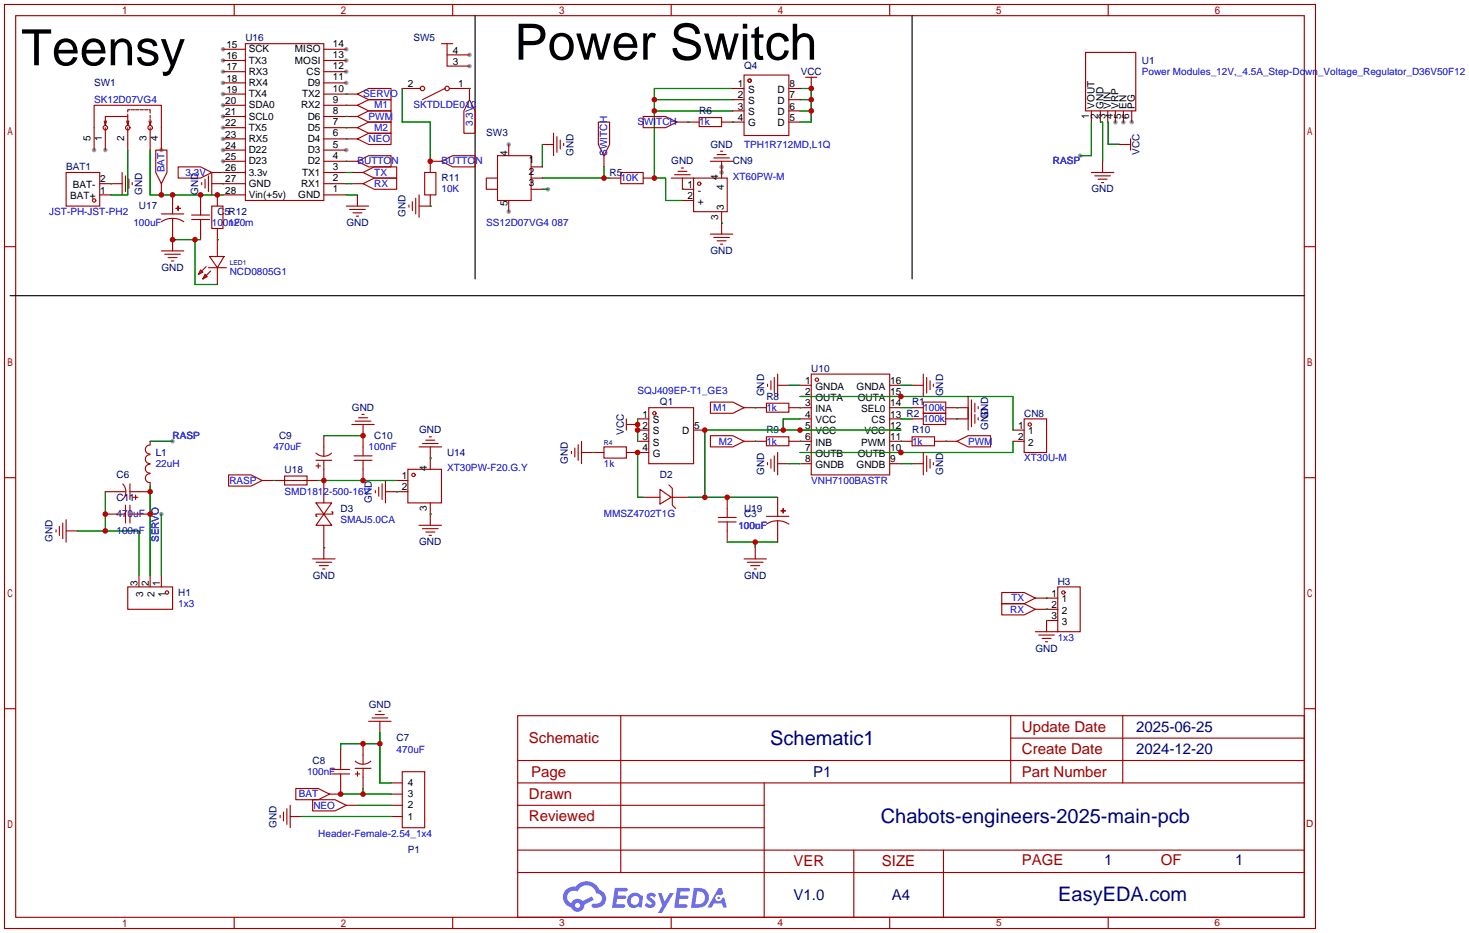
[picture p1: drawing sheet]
<svg xmlns="http://www.w3.org/2000/svg" width="333mm" height="212mm" viewBox="0 0 333 212" stroke-linecap="round" stroke-linejoin="round" font-family="sans-serif">
<g fill="#999">
<circle cx="252.8" cy="27.7" r=".51"/>
<circle cx="254.7" cy="27.7" r=".51"/>
<circle cx="256.5" cy="27.7" r=".51"/>
<circle cx="163.6" cy="39.1" r=".51"/>
<circle cx="23.9" cy="34" r=".51"/>
<circle cx="36.6" cy="34" r=".51"/>
<circle cx="21.3" cy="34" r=".51"/>
<circle cx="78.5" cy="34" r=".51"/>
<circle cx="78.5" cy="18.8" r=".51"/>
<circle cx="78.5" cy="16.3" r=".51"/>
<circle cx="78.5" cy="13.7" r=".51"/>
<circle cx="78.5" cy="11.2" r=".51"/>
<circle cx="50.5" cy="11.2" r=".51"/>
<circle cx="50.5" cy="13.7" r=".51"/>
<circle cx="50.5" cy="16.3" r=".51"/>
<circle cx="50.5" cy="18.8" r=".51"/>
<circle cx="50.5" cy="21.3" r=".51"/>
<circle cx="50.5" cy="23.9" r=".51"/>
<circle cx="50.5" cy="26.4" r=".51"/>
<circle cx="50.5" cy="29" r=".51"/>
<circle cx="50.5" cy="31.5" r=".51"/>
<circle cx="50.5" cy="34" r=".51"/>
<circle cx="50.5" cy="36.6" r=".51"/>
<circle cx="115.3" cy="32.8" r=".51"/>
<circle cx="115.3" cy="48" r=".51"/>
<circle cx="163.6" cy="37.8" r=".51"/>
<circle cx="106.4" cy="15" r=".51"/>
<circle cx="106.4" cy="12.4" r=".51"/>
<circle cx="244.9" cy="35.3" r=".51"/>
<circle cx="36.6" cy="116.6" r=".51"/>
<circle cx="39.1" cy="100.1" r=".51"/>
<circle cx="124.2" cy="42.9" r=".51"/>
</g>
<g fill="none" stroke="#a10000" stroke-width=".25">
<path d="M1 1h297.2v209.6h-297.2zM3.6 3.6h292.1v204.4h-292.1zM53.1 1v2.6M102.6 1v2.6M152.1 1v2.6M201.7 1v2.6M251.2 1v2.6M1 55.9h2.6M295.7 55.9h2.5M1 108.3h2.6M295.7 108.3h2.5M1 160.7h2.6"/>
<path d="M117.3 162.3h178.4v45.7h-178.4zM117.3 177.5h178.4M117.3 172.5h178.4M140.7 162.3v35.6M173.2 177.5v30.5M229.1 162.3v15.2M229.1 167.4h66.6M254.5 162.3v15.2M295.7 160.7h2.5M117.3 182.6h55.9M117.3 197.9h178.4M117.3 192.8h178.4"/>
<path d="M117.3 187.7h55.9M193.5 192.8v15.2M213.9 192.8v15.2M53.1 208v2.6M102.6 208v2.6M152.1 208v2.6M201.7 208v2.6M251.2 208v2.6"/>
</g>
<g fill="#5487ff">
<path d="M146.9 202.7a1.3 1.3 0 0 1 1.8 .3l-.4 .6a.54 .54 0 0 0-.9-.2l.1 .2a1.28 1.28 0 0 1 .8 2 1.53 1.53 0 0 1-2.2-.3l.5-.6 .8 .5a.31 .31 0 0 0 .4-.3 .31 .31 0 0 0-.3-.4 1.12 1.12 0 0 1-.6-1.8z"/>
<path d="M149.1 202.5h.9l.6 2 1.2-2h.9l-2.7 4.6h-.9l1-1.7z"/>
<path d="M139.4 201.4h2.2a.46 .46 0 0 1 .5 0 .46 .46 0 0 1 .1 .6l-.3 .1-1.8 .1-.1 .9h1.6a.4 .4 0 0 1 .4 .4 .4 .4 0 0 1-.4 .4h-1.7l-.2 1.2h1.4a.46 .46 0 0 1 .5 0 .46 .46 0 0 1 .1 .5l-.3 .2h-2.7z"/>
<path d="M153.5 201.4h2.2a.47 .47 0 0 1 .5 0 .47 .47 0 0 1 .2 .6l-.4 .1-1.8 .1-.1 .9h1.7a.4 .4 0 0 1 .3 .4 .4 .4 0 0 1-.4 .4h-1.7l-.2 1.2h1.4a.46 .46 0 0 1 .5 0 .46 .46 0 0 1 .1 .5l-.3 .2h-2.7z"/>
<path d="M162.9 201.4h.7l.4 1.3-.7 .4a.75 .75 0 0 0-1.1 .3 .75 .75 0 0 0 .5 1 .75 .75 0 0 0 .9-.7l.5-.2 .7 2.3h-.9l-.2-.9h-1.9l-.5 .9h-.9z"/>
<path d="M157.3 201.4l-.7 4.4h1.5a2.27 2.27 0 0 0 2.6-2.2 2.27 2.27 0 0 0-2.7-2.2zM158 202.1a1.5 1.5 0 0 1 1.8 1.6 1.5 1.5 0 0 1-1.9 1.4h-.3z"/>
<path d="M142.7 203a1.6 1.6 0 0 0-.3 2.3 1.6 1.6 0 0 0 2.3 .2l.8 .3 .3-2.4-.2-.3-.4-.1a1.58 1.58 0 0 0-2.5 0zM143.3 203.5a.98 .98 0 0 1 1.6 .4 .98 .98 0 0 1-1.1 1.3 .94 .94 0 0 1-.8-.7 .94 .94 0 0 1 .3-1z"/>
<path d="M128.3 201.8a2.37 2.37 0 0 0 1.2 4 1.54 1.54 0 0 0 1.7 1 1.54 1.54 0 0 0 1.3-1.6l2.1-1.1-.5-.8-2 1a1.57 1.57 0 0 0-2.6 .5 1.5 1.5 0 0 1-.8-2.1 1.5 1.5 0 0 1 2.2-.5 2.23 2.23 0 0 1 2.3-1.4 2.23 2.23 0 0 1 2 1.8 1.16 1.16 0 0 1 1.2 1.1 1.16 1.16 0 0 1-1.1 1.2h-.6a.47 .47 0 0 0-.6 .4 .47 .47 0 0 0 .4 .5 2.14 2.14 0 0 0 2.7-1.3 2.14 2.14 0 0 0-1.3-2.7 3.2 3.2 0 0 0-5.5-.7l-1.1 .1zM130.4 205.3a.58 .58 0 0 1 1.1 0 .58 .58 0 0 1-1.1 0z"/>
<circle cx="162.9" cy="203.6" r=".28"/>
</g>
<g fill="none" stroke="#a10000" stroke-width=".25">
<path d="M50.5 18.8h5.1M50.5 16.3h5.1M50.5 13.7h5.1M50.5 11.2h5.1M55.6 9.9h17.8v35.6h-17.8zM73.4 18.8h5.1M73.4 16.3h5.1M73.4 13.7h5.1M73.4 11.2h5.1M100.1 9.9h2.5M101.3 9.9v5.1h5.1M101.3 12.4h5.1"/>
<path d="M168.7 17h10.1v13.7h-10.1zM182.6 17.5h2.6M183.9 17.5v2.6M246.1 11.9h11.4v13.2h-11.4zM15 39.1h7.6v7.6h-7.6zM21.3 34v-10.1h15.3v10.1M23.6 27.4l.3 1M23.9 29v5M24.1 27.4l-.2 1M27.7 39.1v5.1M28.4 39.9v3.5M28.7 27.4l.3 1"/>
<path d="M29 25.9v.5M29 29v5M29.2 27.4l-.2 1v-2h-5.1v2M29.5 24.9h-.5v.5M29.7 24.9h.8M30.7 24.9h.8M31.7 24.9h.8M32.8 24.9h.7M33.8 24.9h.2v.8M33.8 27.4l.2 1M34 26.2v.5M34 26.9v.5"/>
<path d="M34 29v5M34.3 27.4l-.3 1v-.7M35.3 34h2.5v5.1l-1.2 2.6-1.3-2.6zM40.4 37.8h5.1l2.5 1.3-2.5 1.3h-5.1zM47.2 39.9v3.5M48 39.1h7.6M48 39.1v5.1M50.5 36.6h5.1M50.5 34h5.1M50.5 31.5h5.1M50.5 29h5.1M50.5 26.4h5.1"/>
<path d="M50.5 23.9h5.1M50.5 21.3h5.1M73.4 39.1h5.1M73.4 36.6h7.6M73.4 34h5.1M73.4 31.5h7.6M73.4 29h7.6M73.4 26.4h7.6M73.4 23.9h7.6M73.4 21.3h7.6M79.8 39.1h2.5M81 23.9l2.6-1.3h5v2.5h-5z"/>
<path d="M81 29l2.6-1.3h5v2.5h-5zM81 26.4l2.6-1.3h5v2.6h-5zM81 21.3l2.6-1.2h5v2.5h-5zM81 31.5l2.6-1.3h5v2.6h-5zM81 36.6l2.6-1.3h5v2.5h-5zM82.3 39.1l2.5-1.3h5.1v2.6h-5.1zM91.2 20.1h4M96.3 39.1h2.5v5.1h-2.5zM100.1 36.6l2.5-1.3h5.1v2.5h-5.1zM100.1 36.6h-2.6v2.5M100.8 20.1l-5 2.5M101.9 20.1h4.5v2.5"/>
<path d="M106.4 22.6l1.3 2.5v5.1h-2.5v-5.1zM112.8 35.3h7.6v10.2h-7.6zM115.3 32.8v2.5M120.4 37.8h2.5M122.9 32.8h2.6M125.5 30.2v5.1M126.2 31v3.5M127 31.8v2M127.8 32.5v.5M135.6 27.7h2.6v5.1l-1.3 2.5-1.3-2.5zM136.9 35.3v2.5M140.7 39.1h5.1v2.6h-5.1z"/>
<path d="M145.8 26.4h5.1l2.5 1.3-2.5 1.3h-5.1zM152.9 39.6h3.6M153.4 27.7h5.1M153.7 38.9h2M154.4 38.1h.5M158.5 26.7h5.1v2h-5.1zM161 36.6h5.1M161.8 35.8h3.6M162.6 35.1h2M163.3 34.3h.5M163.6 36.6v3.8M163.6 27.7h5.1"/>
<path d="M166.1 20.1h2.6M166.1 22.6h2.6M166.1 25.1h2.6M178.8 27.7h2.6M178.8 20.1h2.6M178.8 22.6h2.6M178.8 25.1h2.6M247.4 25.1v2.6M247.4 39.1h5.1M248.2 39.9h3.5M249.4 25.1v2.6M249.9 36.6v2.5"/>
<path d="M251.1 25.2v2.5M252.8 25.2v2.5M253.7 32.8h2.6M254.7 25.2v2.5M256.3 31.5v2.5M256.5 25.1v2.6M22.6 44.2h2.5M22.6 41.7h5.1M29.2 40.6v2.1M30 41.4v.5M36.6 41.7v2.5M36.6 48.5h5.1"/>
<path d="M36.6 56.9h5.1M37.3 57.7h3.6M38.1 58.4h2M38.9 59.2h.5M39.1 49.5l1.1 .1 1.5 .7M39.1 49.5l-1.6 .3-.9 .5M39.1 44.2v4.3M39.1 49.5v7.4M39.9 47.2l1 .1zM40.4 46.7v1.1zM43.4 49.8h4.1M43.4 48.8h4.1"/>
<path d="M45.5 44.2v4.6M45.5 49.8v4.6M45.7 41.4v.5M46.5 40.6v2.1M47.5 58.2h3.3l-1.5 2.5zM48 46.7h2.5v5.1h-2.5zM48 41.7h7.6M49.3 44.2v2.5M49.3 51.8v6.4M50.5 44.2h5.1M73.4 44.2h5.1M73.4 41.7h5.1"/>
<path d="M78.5 46.7h5.1M79.2 47.5h3.6M79.8 41.7h2.5M80 48.3h2M80.8 49h.5M81 44.2v2.5M82.3 41.7l2.5-1.3h5.1v2.5h-5.1zM92.7 46.5v.5M93.5 45.7v2.1M94.2 45v3.5M95 44.2v5.1M97.5 44.2v2.5h-2.5"/>
<path d="M112.8 40.4h-2.6v2.5h2.6M115.3 45.5v2.5M120.4 40.4h2.5M120.4 42.9h2.5M138.2 40.4h2.5M145.8 40.4h2.5M152.1 40.4h5.1M154.7 40.4v2.5h2.5M154.7 45.5h2.5M157.2 40.4h7.6v7.6h-7.6zM161 53.1h5.1M161.8 53.8h3.6"/>
<path d="M162.6 54.6h2M163.3 55.4h.5M163.6 48v5.1M248.9 40.6h2.1M249.7 41.4h.5M45.5 61.2l.5 .5-1 .5zM46.5 62.2l.5 .5-1 .5zM46.7 60.5l-1.7 1.7M47.2 60.7h4.1M47.8 61.5l-1.8 1.7M49.3 60.7v3.8M73.4 98.8v4.6"/>
<path d="M79.8 96.3h5M80.5 95.5h3.6M81.3 94.7h2M82 94h.5M82.3 96.3v7.1M96.5 99.8h2.1M97.3 99.1h.5M142 96.3h2.5M142 95v2.5M144.5 95h2.6M144.5 97.5h2.6M147.1 92.5h10.1v12.7h-10.1z"/>
<path d="M157.2 97.5h2.6M161 91.2h5.1l2.6 1.3-2.6 1.2h-5.1zM161 98.8h5.1l2.6 1.3-2.6 1.2h-5.1zM168.7 92.5h5M173.7 91.4h5.1v2.1h-5.1zM173.7 99.1h5.1v2h-5.1zM174 87.1v.5M174.8 86.4v2M175.5 85.6v3.6M176.3 87.4h2.5M176.3 84.8v5.1M178.8 92.5h5.1"/>
<path d="M181.4 87.4h2.5M181.4 89.9h2.5M181.4 95h2.5M181.4 97.5h2.5M183.9 84.8h17.8v22.9h-17.8zM201.7 87.4h2.5M201.7 89.9h2.5M201.7 92.5h2.5M201.7 95h2.5M201.7 97.5h2.5M206.8 99.1h5v2h-5zM206.8 87.4h2.5"/>
<path d="M206.8 92.5h2.5M206.8 95h2.5M209.3 91.2h5.1v2.5h-5.1zM209.3 93.7h5.1v2.6h-5.1zM209.3 84.8v5.1M210.1 85.6v3.6M210.8 86.4v2M211.6 87.1v.5M214.4 92.5h5.1M214.4 95h5.1M219.5 89.9v7.6M220.2 90.7v6.1"/>
<path d="M221 91.4v2.1M221 94v2M221.7 92.2v.5M221.7 94.7v.5M229.6 97.5h2.6M232.2 95h5v7.6h-5zM13.5 119.4v2M14.2 118.6v3.6M15 117.9v5M23.9 111.5h4.5M23.9 116.6h4.5M27.8 109.8a2.54 2.54 0 0 1 0 3.5"/>
<path d="M28.4 114.6v4M29.5 111.5h4.5M29.5 109.7v3.6M29.5 114.6v4M29.5 116.6h4.5M30.2 112.8h1M30.7 112.3v1M34 105.3a1.01 1.01 0 0 0-1.1 1 1.01 1.01 0 0 0 1.1 1M34 103.1a1.01 1.01 0 0 0-1.1 1 1.01 1.01 0 0 0 1.1 1M34 107.4a1.01 1.01 0 0 0-1.1 1 1.01 1.01 0 0 0 1.1 1M34 100.9a1.01 1.01 0 0 0-1.1 1 1.01 1.01 0 0 0 1.1 1M34 100.1v.7"/>
<path d="M34 109.5v.7M51.8 107.7h5.1l2.5 1.3-2.5 1.2h-5.1zM59.4 109h12.7M64.5 107.9h5.1v2.1h-5.1zM71.6 102.7a2.54 2.54 0 0 0 3.6 .1M71.6 114h3.6l-1.8 2.6zM71.6 104.4h3.6M71.6 105.7h1M72.1 105.2v1M73.4 116.6l1.8 2.5h-3.6zM73.4 104.4v9.6M73.4 119.1v7.6"/>
<path d="M75.2 116.1h.2v.5h-3.8v.5h.3M80.3 104.4h4M80.3 103.4h4M82.3 104.4v4.6M85.1 111.3v.5M85.9 110.5v2M86.6 109.7v3.6M87.4 111.5h5.1M87.4 109v5M89.9 109h2.6M92.5 106.4h7.6v7.6h-7.6zM95 101.3h5.1"/>
<path d="M95 119.1h5.1M95.8 100.6h3.5M95.8 119.9h3.5M97.5 101.3v5.1M97.5 114v5.1M129.5 102.4v.5M130.3 101.6v2M131.1 100.8v3.6M131.8 102.6h5.1M131.8 100.1v5.1M136.9 101.3h5.1v2.6h-5.1zM142 102.6h5.1"/>
<path d="M144.5 100.1h2.6M145.8 112.8h3.8M149.6 111l2.5 1.8-2.5 1.5zM151.6 110l.8 .7v3.9l.8 .7M152.1 112.8h3.9M162.8 118.4h4.1M162.8 117.3h4.1M164.8 112.8v4.5M164.8 118.4v4.5M168.7 100.1h5M173.7 117.1h5.1M174 104.9v.5"/>
<path d="M174.8 104.1v2.1M175.5 103.4v3.5M176.3 118.1l1 .1 1.5 .7M176.3 118.1l-1.6 .3-1 .5M176.3 105.2h2.5M176.3 102.6v5.1M176.3 112.8v4.3M176.3 118.1v4.8M177 115.8h1.1zM177.5 115.3v1zM178.8 100.1h5.1M181.4 102.6h2.5"/>
<path d="M181.4 105.2h2.5M201.7 100.1h5.1M201.7 102.6h2.5M201.7 105.2h2.5M206.8 105.2h2.5M209.3 102.6v5.1M210.1 103.4v3.5M210.8 104.1v2.1M211.6 104.9v.5M211.8 100.1h5.1M216.9 100.1l2.6-1.3h5v2.5h-5zM229.6 100.1h2.6"/>
<path d="M12.7 120.1v.5M15 120.4h2.5M29 133.1h10.1v5.1h-10.1zM31.5 130.6v2.5M34 130.6v2.5M36.6 130.6v2.5M70.9 126.7h5M71.6 127.5h3.6M72.4 128.3h2M73.2 129h.5M96.5 120.6h2.1M97.3 121.4h.5"/>
<path d="M168.7 126.7h5M169.4 127.5h3.6M170.2 128.3h2M170.9 129h.5M171.2 124.2v2.5M227.1 134.4h5.1l2.5 1.2-2.5 1.3h-5.1zM227.1 136.9h5.1l2.5 1.3-2.5 1.2h-5.1zM234.7 135.6h5.1M234.7 138.2h5.1M239.8 133.1h5.1v10.2h-5.1zM234.7 143.3h5.1M235.5 144h3.5"/>
<path d="M236.2 144.8h2.1M237 145.5h.5M239.8 140.7h-2.6v2.6M67.1 178.8h5l2.6 1.3-2.6 1.3h-5zM75.2 175.5h4M75.2 174.5h4M77.2 175.5v4.6h-2.5M77.2 169.9v4.6M80.5 172.6a2.54 2.54 0 0 0 3.5 0M80.5 174.2h3.6M80.5 175.5h1M81 175v1"/>
<path d="M82.3 168.7v4.5M82.3 174.2v4.6M83.6 163.6h5M84.3 162.8h3.6M85.1 162.1h2M85.9 161.3h.5M86.1 163.6v2.5M88.6 177.5h2.6M91.2 175h5.1v12.7h-5.1zM63.5 184.9v.5M64.3 184.2v2M65 183.4v3.5"/>
<path d="M65.8 185.2h2.5M65.8 182.6v5.1M70.9 181.4h5l2.6 1.2-2.6 1.3h-5zM78.5 182.6h2.5M88.6 185.2h2.6M88.6 182.6h2.6M88.6 180.1h2.6"/>
<circle cx="169.9" cy="18.3" r=".38"/>
<circle cx="23.9" cy="29" r=".51"/>
<circle cx="29" cy="29" r=".51"/>
<circle cx="34" cy="29" r=".51"/>
<circle cx="95.8" cy="20.1" r=".51"/>
<circle cx="101.3" cy="20.1" r=".51"/>
<circle cx="21.3" cy="45.5" r=".38"/>
<circle cx="158.5" cy="41.7" r=".38"/>
<circle cx="148.3" cy="93.7" r=".38"/>
<circle cx="185.2" cy="86.1" r=".38"/>
<circle cx="233.4" cy="96.3" r=".38"/>
<circle cx="93.7" cy="107.7" r=".38"/>
<circle cx="37.8" cy="134.4" r=".38"/>
<circle cx="241" cy="134.4" r=".38"/>
</g>
<g fill="none" stroke="#008700" stroke-width=".25">
<path d="M29 34v10.2h-3.9M34 34v10.2h16.5M50.5 39.1h.1M78.5 29h.1M78.5 36.6h.1M78.5 31.5h.1M78.5 21.3h.1M78.5 23.9h.1M78.5 26.4h.1M78.5 39.1h1.3M91.2 20.1v7.6h6.3v8.9M106.4 20.1h.1"/>
<path d="M122.9 32.8v5M136.9 37.8v2.6M148.3 25.1h17.8M148.3 22.6h17.8M156 27.7h.1M166.1 27.7h.1M166.1 20.1h-17.8v20.3h2.6v5.1h3.8M181.4 20.1h2.5v7.6h-2.5M181.4 25.1h2.5M181.4 22.6h2.5M247.4 27.7v7.6h-2.5M249.4 27.7h.5v8.9"/>
<path d="M251.1 27.7l.1 5h2.5M25.1 41.7h.1M39.1 54.4h6.4M44.2 54.4v10.1h5.1M49.3 54.4h.1M50.5 41.7h.1M78.5 44.2h2.5M78.5 41.7h1.3M97.5 46.7h.1M122.9 40.4h15.3M122.9 42.9h1.3M154.7 42.9h.1"/>
<path d="M163.6 50.5h.1M73.4 98.8h8.9M144.5 95v5.1M171.2 92.5h.1M178.8 87.4h2.6M181.4 92.5h.1M181.4 89.9h48.2v7.6M181.4 95h-3.9v2.5M204.2 87.4h2.6M204.2 95h2.6M204.2 92.5h2.6M204.2 97.5h-44.4v15.3"/>
<path d="M216.9 92.5h.1M216.9 95h.1M23.9 111.5v8.9M34 100.1h5.1M34 110.2v20.4M36.6 116.6v14M62 109h.1M72.1 109h17.8M89.9 111.5h.1M97.5 116.6h.1M97.5 103.9h.1M134.4 102.6h.1"/>
<path d="M144.5 102.6v10.2h1.3M156 112.8h20.3M171.2 100.1h.1M178.8 105.2h2.6M181.4 100.1h.1M204.2 100.1h.1M204.2 105.2h2.6M214.4 100.1h.1M229.6 100.1v2.5h-48.2M17.5 120.4h14v10.2M73.4 124.2h.1M164.8 122.9h11.5"/>
<path d="M171.2 122.9v1.3M237.2 135.6h.1M237.2 138.2h.1M237.2 140.7h.1M82.3 178.8v1.3M86.1 166.1v11.4h2.5M86.1 168.7h-8.9v1.2M68.3 185.2h20.3M77.2 180.1h11.4M81 182.6h7.6"/>
</g>
<path d="M107.7 3.6v59.6M206.8 3.6v59.6M2.3 67.1h293.4" fill="none" stroke="#000" stroke-width=".25"/>
<g fill="#c00">
<circle cx="23.9" cy="120.4" r=".63"/>
<circle cx="23.9" cy="116.6" r=".63"/>
<circle cx="204.2" cy="89.9" r=".63"/>
<circle cx="204.2" cy="102.6" r=".63"/>
<circle cx="144.5" cy="96.3" r=".63"/>
<circle cx="144.5" cy="97.5" r=".63"/>
<circle cx="144.5" cy="102.6" r=".63"/>
<circle cx="171.2" cy="122.9" r=".63"/>
<circle cx="36.6" cy="44.2" r=".63"/>
<circle cx="39.1" cy="44.2" r=".63"/>
<circle cx="45.5" cy="44.2" r=".63"/>
<circle cx="49.3" cy="44.2" r=".63"/>
<circle cx="148.3" cy="25.1" r=".63"/>
<circle cx="148.3" cy="22.6" r=".63"/>
<circle cx="148.3" cy="40.4" r=".63"/>
<circle cx="183.9" cy="20.1" r=".63"/>
<circle cx="183.9" cy="22.6" r=".63"/>
<circle cx="183.9" cy="25.1" r=".63"/>
<circle cx="136.9" cy="40.4" r=".63"/>
<circle cx="44.2" cy="54.4" r=".63"/>
<circle cx="39.1" cy="54.4" r=".63"/>
<circle cx="34" cy="116.6" r=".63"/>
<circle cx="34" cy="111.5" r=".63"/>
<circle cx="82.3" cy="180.1" r=".63"/>
<circle cx="77.2" cy="180.1" r=".63"/>
<circle cx="86.1" cy="168.7" r=".63"/>
<circle cx="82.3" cy="168.7" r=".63"/>
<circle cx="73.4" cy="109" r=".63"/>
<circle cx="82.3" cy="109" r=".63"/>
<circle cx="82.3" cy="98.8" r=".63"/>
<circle cx="177.5" cy="97.5" r=".63"/>
<circle cx="159.8" cy="97.5" r=".63"/>
<circle cx="159.8" cy="112.8" r=".63"/>
<circle cx="164.8" cy="112.8" r=".63"/>
<circle cx="181.4" cy="97.5" r=".63"/>
<circle cx="97.5" cy="36.6" r=".63"/>
</g>
<g font-size="11.3">
<text x="4.8" y="14.8">Teensy</text>
<text x="116.6" y="13.5">Power Switch</text>
</g>
<g font-size="4.5" fill="#000080">
<text x="174.6" y="168.8">Schematic1</text>
<text x="199.7" y="186.6">Chabots-engineers-2025-main-pcb</text>
<text x="239.9" y="204.4">EasyEDA.com</text>
</g>
<g font-size="3.4" fill="#a00000">
<text x="231.6" y="165.9">Update Date</text>
<text x="119.9" y="168.5">Schematic</text>
<text x="231.6" y="171">Create Date</text>
<text x="120.4" y="176.1">Page</text>
<text x="231.6" y="176.1">Part Number</text>
<text x="119.9" y="181.2">Drawn</text>
<text x="119.9" y="186.3">Reviewed</text>
<text x="179.9" y="196.4">VER</text>
<text x="199.9" y="196.4">SIZE</text>
<text x="231.6" y="196.2">PAGE</text>
<text x="263.1" y="196.2">OF</text>
</g>
<g font-size="3.4" fill="#000080">
<text x="257.6" y="165.9">2025-06-25</text>
<text x="257.6" y="171">2024-12-20</text>
<text x="184.4" y="176.1">P1</text>
<text x="250.3" y="196.2">1</text>
<text x="280" y="196.2">1</text>
<text x="179.9" y="204">V1.0</text>
<text x="202.1" y="204">A4</text>
</g>
<g font-size="2.3">
<text x="51.3" y="10.9">15</text>
<text x="56.4" y="11.9">SCK</text>
<text x="66.8" y="11.9">MISO</text>
<text x="75.4" y="10.6">14</text>
<text x="51.3" y="13.4">16</text>
<text x="51.3" y="16">17</text>
<text x="56.4" y="14.4">TX3</text>
<text x="56.4" y="17">RX3</text>
<text x="66.8" y="14.4">MOSI</text>
<text x="69.5" y="17">CS</text>
<text x="75.4" y="15.7">12</text>
<text x="75.4" y="13.2">13</text>
<text x="102.6" y="14.7">3</text>
<text x="102.6" y="12.1">4</text>
<text x="51.1" y="23.6">20</text>
<text x="51.3" y="18.5">18</text>
<text x="51.3" y="21">19</text>
<text x="56.4" y="19.5">RX4</text>
<text x="56.4" y="22.1">TX4</text>
<text x="68.5" y="22.1">TX2</text>
<text x="69.7" y="19.5">D9</text>
<text x="75.4" y="23.3">9</text>
<text x="75.4" y="20.8">10</text>
<text x="75.4" y="18.3">11</text>
<text x="92.5" y="19.8">2</text>
<text x="103.9" y="19.8">1</text>
<text x="167.3" y="19.8">1</text>
<text x="167.3" y="22.3">2</text>
<text x="169.6" y="21">S</text>
<text x="169.6" y="23.6">S</text>
<text x="176.2" y="23.6">D</text>
<text x="176.2" y="21">D</text>
<text x="178.9" y="22.3">7</text>
<text x="178.9" y="19.8">8</text>
<text x="51.1" y="26.1">21</text>
<text x="51.1" y="28.7">22</text>
<text x="56.4" y="24.6">SDA0</text>
<text x="56.4" y="27.1">SCL0</text>
<text x="56.4" y="29.7">TX5</text>
<text x="68.2" y="24.6">RX2</text>
<text x="69.7" y="29.7">D5</text>
<text x="69.7" y="27.1">D6</text>
<text x="75.4" y="28.4">7</text>
<text x="75.4" y="25.9">8</text>
<text x="167.3" y="24.8">3</text>
<text x="167.3" y="27.4">4</text>
<text x="169.6" y="26.1">S</text>
<text x="169.6" y="28.6">G</text>
<text x="176.2" y="28.6">D</text>
<text x="176.2" y="26.1">D</text>
<text x="178.9" y="27.4">5</text>
<text x="178.9" y="24.8">6</text>
<text x="246.9" y="27" transform="rotate(-90 246.9 27)">1</text>
<text x="248.1" y="24.6" transform="rotate(-90 248.1 24.6)">VOUT</text>
<text x="248.9" y="27" transform="rotate(-90 248.9 27)">2</text>
<text x="250.2" y="24.6" transform="rotate(-90 250.2 24.6)">GND</text>
<text x="250.6" y="27.1" transform="rotate(-90 250.6 27.1)">3</text>
<text x="251.8" y="24.7" transform="rotate(-90 251.8 24.7)">VIN</text>
<text x="252.3" y="27.1" transform="rotate(-90 252.3 27.1)">4</text>
<text x="253.6" y="24.7" transform="rotate(-90 253.6 24.7)">VRP</text>
<text x="254.1" y="27.1" transform="rotate(-90 254.1 27.1)">5</text>
<text x="255.4" y="24.7" transform="rotate(-90 255.4 24.7)">EN</text>
<text x="256" y="27" transform="rotate(-90 256 27)">6</text>
<text x="257.3" y="24.6" transform="rotate(-90 257.3 24.6)">PG</text>
<text x="20.5" y="32" transform="rotate(-90 20.5 32)">5</text>
<text x="23.1" y="32" transform="rotate(-90 23.1 32)">1</text>
<text x="28.2" y="32" transform="rotate(-90 28.2 32)">2</text>
<text x="33.2" y="32" transform="rotate(-90 33.2 32)">3</text>
<text x="35.8" y="32" transform="rotate(-90 35.8 32)">4</text>
<text x="51.1" y="31.2">23</text>
<text x="51.1" y="33.7">24</text>
<text x="56.4" y="32.2">RX5</text>
<text x="56.4" y="34.8">D22</text>
<text x="69.7" y="34.8">D3</text>
<text x="69.7" y="32.2">D4</text>
<text x="75.4" y="33.5">5</text>
<text x="75.4" y="31">6</text>
<text x="115" y="35.3" transform="rotate(-90 115 35.3)">4</text>
<text x="22.7" y="41.3">2</text>
<text x="51.1" y="36.3">25</text>
<text x="51.1" y="38.8">26</text>
<text x="51.1" y="41.4">27</text>
<text x="56.4" y="37.3">D23</text>
<text x="56.4" y="39.8">3.3v</text>
<text x="68.5" y="39.8">TX1</text>
<text x="69.7" y="37.3">D2</text>
<text x="75.4" y="41.1">2</text>
<text x="75.4" y="38.6">3</text>
<text x="75.4" y="36">4</text>
<text x="119.9" y="37">1</text>
<text x="119.9" y="39.6">2</text>
<text x="162.8" y="40.7" transform="rotate(-90 162.8 40.7)">4</text>
<text x="15.9" y="45.2">BAT+</text>
<text x="16.5" y="42.6">BAT-</text>
<text x="22.7" y="43.9">1</text>
<text x="51.1" y="43.9">28</text>
<text x="56.4" y="42.4">GND</text>
<text x="56.4" y="44.9">Vin(+5v)</text>
<text x="67.6" y="44.9">GND</text>
<text x="68.2" y="42.4">RX1</text>
<text x="75.4" y="43.7">1</text>
<text x="115" y="46.7" transform="rotate(-90 115 46.7)">5</text>
<text x="119.9" y="42.1">3</text>
<text x="155.8" y="42.6">1</text>
<text x="155.8" y="45.2">2</text>
<text x="158.2" y="43.9">-</text>
<text x="158.2" y="46.4">+</text>
<text x="164" y="47.6" transform="rotate(-90 164 47.6)">3</text>
<text x="164" y="43.1" transform="rotate(-90 164 43.1)">4</text>
<text x="162.8" y="49.9" transform="rotate(-90 162.8 49.9)">3</text>
<text x="182.5" y="87.1">1</text>
<text x="182.5" y="89.6">2</text>
<text x="184.8" y="88.3">GNDA</text>
<text x="194.2" y="88.3">GNDA</text>
<text x="201.8" y="89.6">15</text>
<text x="201.8" y="87.1">16</text>
<text x="145.7" y="94.7">1</text>
<text x="148" y="96">S</text>
<text x="182.5" y="92.1">3</text>
<text x="182.5" y="94.7">4</text>
<text x="184.8" y="90.9">OUTA</text>
<text x="184.8" y="93.4">INA</text>
<text x="184.8" y="96">VCC</text>
<text x="194.4" y="90.9">OUTA</text>
<text x="195.2" y="93.4">SEL0</text>
<text x="197.6" y="96">CS</text>
<text x="201.8" y="94.7">13 R2</text>
<text x="201.8" y="92.1">14</text>
<text x="145.7" y="97.2">2</text>
<text x="145.7" y="99.8">3</text>
<text x="148" y="98.5">S</text>
<text x="148" y="101">S</text>
<text x="154.6" y="98.5">D</text>
<text x="157.4" y="97.2">5</text>
<text x="182.5" y="97.2">5</text>
<text x="182.5" y="99.8">6</text>
<text x="184.8" y="98.5">VCC</text>
<text x="184.8" y="101">INB</text>
<text x="195.2" y="101">PWM</text>
<text x="196" y="98.5">VCC</text>
<text x="201.8" y="99.8">11</text>
<text x="201.8" y="97.2">12</text>
<text x="230.8" y="97.2">1</text>
<text x="230.8" y="99.8">2</text>
<text x="233.1" y="98.5">1</text>
<text x="233.1" y="101">2</text>
<text x="96.7" y="106.8" transform="rotate(-90 96.7 106.8)">4</text>
<text x="145.7" y="102.3">4</text>
<text x="148" y="103.6">G</text>
<text x="182.5" y="102.3">7</text>
<text x="182.5" y="104.8">8</text>
<text x="184.8" y="103.6">OUTB</text>
<text x="184.8" y="106.1">GNDB</text>
<text x="194.2" y="106.1">GNDB</text>
<text x="194.4" y="103.6">OUTB</text>
<text x="201.8" y="104.8">9</text>
<text x="201.8" y="102.3">10</text>
<text x="91.1" y="108.7">1</text>
<text x="91.1" y="111.2">2</text>
<text x="96.7" y="115.9" transform="rotate(-90 96.7 115.9)">3</text>
<text x="31.2" y="133" transform="rotate(-90 31.2 133)">3</text>
<text x="32.5" y="135.3" transform="rotate(-90 32.5 135.3)">3</text>
<text x="33.7" y="133" transform="rotate(-90 33.7 133)">2</text>
<text x="35" y="135.3" transform="rotate(-90 35 135.3)">2</text>
<text x="36.3" y="133" transform="rotate(-90 36.3 133)">1</text>
<text x="37.5" y="135.3" transform="rotate(-90 37.5 135.3)">1</text>
<text x="238.4" y="135.3">1</text>
<text x="238.4" y="137.9">2</text>
<text x="240.7" y="136.6">1</text>
<text x="238.4" y="140.4">3</text>
<text x="240.7" y="139.1">2</text>
<text x="240.7" y="141.7">3</text>
<text x="92.5" y="178.3">4</text>
<text x="92.5" y="185.9">1</text>
<text x="92.5" y="183.3">2</text>
<text x="92.5" y="180.8">3</text>
</g>
<g font-size="2.3" fill="#000080">
<text x="55.6" y="9.4">U16</text>
<text x="93.7" y="9.4">SW5</text>
<text x="168.7" y="15.7">Q4</text>
<text x="181.5" y="17">VCC</text>
<text x="258.8" y="14.4">U1</text>
<text x="21.3" y="19.5">SW1</text>
<text x="158.5" y="25.9">R6</text>
<text x="110.2" y="31">SW3</text>
<text x="130" y="35.3" transform="rotate(-90 130 35.3)">GND</text>
<text x="161.1" y="33.5">GND</text>
<text x="258.3" y="35.2" transform="rotate(-90 258.3 35.2)">VCC</text>
<text x="15" y="38.6">BAT1</text>
<text x="100.1" y="41.1">R11</text>
<text x="138.2" y="39.8">R5</text>
<text x="152.2" y="37.3">GND</text>
<text x="166.1" y="37.3">CN9</text>
<text x="31.5" y="47.5">U17</text>
<text x="32.2" y="44.2" transform="rotate(-90 32.2 44.2)">GND</text>
<text x="44.9" y="44.2" transform="rotate(-90 44.9 44.2)">GND</text>
<text x="247.4" y="43.7">GND</text>
<text x="49.3" y="48.7">C5R12</text>
<text x="78.5" y="51.3">GND</text>
<text x="91.9" y="49.3" transform="rotate(-90 91.9 49.3)">GND</text>
<text x="161.1" y="57.6">GND</text>
<text x="36.6" y="61.4">GND</text>
<text x="173.2" y="89.9" transform="rotate(-90 173.2 89.9)">GND</text>
<text x="183.9" y="84.3">U10</text>
<text x="213.8" y="89.9" transform="rotate(-90 213.8 89.9)">GND</text>
<text x="79.8" y="93.2">GND</text>
<text x="149.6" y="91.9">Q1</text>
<text x="173.7" y="90.6">R8</text>
<text x="206.8" y="91.9">R1</text>
<text x="224" y="95" transform="rotate(-90 224 95)">GND</text>
<text x="232.2" y="94.5">CN8</text>
<text x="63.2" y="99.5">C9</text>
<text x="84.8" y="99.5">C10</text>
<text x="95" y="98.3">GND</text>
<text x="141.4" y="98.7" transform="rotate(-90 141.4 98.7)">VCC</text>
<text x="173.7" y="98.3">R9</text>
<text x="206.8" y="98.3">R10</text>
<text x="224" y="97.5" transform="rotate(-90 224 97.5)">GND</text>
<text x="35.3" y="103.3">L1</text>
<text x="64.5" y="107.2">U18</text>
<text x="101.3" y="103.3">U14</text>
<text x="128.7" y="105.1" transform="rotate(-90 128.7 105.1)">GND</text>
<text x="173.2" y="107.7" transform="rotate(-90 173.2 107.7)">GND</text>
<text x="213.8" y="107.7" transform="rotate(-90 213.8 107.7)">GND</text>
<text x="26.4" y="108.4">C6</text>
<text x="26.4" y="113.5">C11</text>
<text x="149.6" y="108.4">D2</text>
<text x="77.2" y="116">D3</text>
<text x="84.3" y="114" transform="rotate(-90 84.3 114)">GND</text>
<text x="168.7" y="117.3">C3</text>
<text x="168.7" y="116">U19</text>
<text x="11.9" y="122.9" transform="rotate(-90 11.9 122.9)">GND</text>
<text x="95" y="123.7">GND</text>
<text x="70.9" y="131.3">GND</text>
<text x="168.7" y="131.3">GND</text>
<text x="40.4" y="135.1">H1</text>
<text x="239.8" y="132.6">H3</text>
<text x="234.7" y="147.8">GND</text>
<text x="83.6" y="160.5">GND</text>
<text x="70.9" y="173.2">C8</text>
<text x="89.9" y="168.1">C7</text>
<text x="62.7" y="187.7" transform="rotate(-90 62.7 187.7)">GND</text>
<text x="92.5" y="193.5">P1</text>
</g>
<g font-size="2.3" fill="#00f">
<text x="258.8" y="17">Power Modules_12V,_4.5A_Step-Down_Voltage_Regulator_D36V50F12</text>
<text x="21.3" y="23.3">SK12D07VG4</text>
<text x="82.3" y="22.1">SERVO</text>
<text x="83.6" y="27.1">PWM</text>
<text x="84.8" y="24.6">M1</text>
<text x="84.8" y="29.7">M2</text>
<text x="93.7" y="24.6">SKTDLDE010</text>
<text x="107.2" y="28.5" transform="rotate(-90 107.2 28.5)">3.3V</text>
<text x="144.5" y="28.4">SWITCH</text>
<text x="158.5" y="28.4">1k</text>
<text x="83.6" y="32.2">NEO</text>
<text x="137.6" y="35.3" transform="rotate(-90 137.6 35.3)">SWITCH</text>
<text x="168.7" y="33.5">TPH1R712MD,L1Q</text>
<text x="37.3" y="39.1" transform="rotate(-90 37.3 39.1)">BAT</text>
<text x="42.1" y="39.8">3.3V</text>
<text x="81" y="37.3">BUTTON</text>
<text x="84.8" y="39.8">TX</text>
<text x="100.1" y="37.3">BUTTON</text>
<text x="140.7" y="41.1">10K</text>
<text x="166.1" y="40.9">XT60PW-M</text>
<text x="238.7" y="37.3">RASP</text>
<text x="84.8" y="42.4">RX</text>
<text x="100.1" y="43.7">10K</text>
<text x="11.2" y="48.7">JST-PH-JST-PH2</text>
<text x="30.2" y="51.3">100uF</text>
<text x="48" y="51.3">100nF</text>
<text x="51.8" y="51.3">120m</text>
<text x="110.2" y="51.3">SS12D07VG4 087</text>
<text x="52.1" y="62.4">NCD0805G1</text>
<text x="144.5" y="89.4">SQJ409EP-T1_GE3</text>
<text x="161.7" y="93.2">M1</text>
<text x="173.7" y="93.2">1k</text>
<text x="209.3" y="93.2">100k</text>
<text x="209.3" y="95.7">100k</text>
<text x="39.1" y="99.5">RASP</text>
<text x="163" y="100.8">M2</text>
<text x="173.7" y="100.8">1k</text>
<text x="206.8" y="100.8">1k</text>
<text x="219.5" y="100.8">PWM</text>
<text x="35.3" y="105.9">22uH</text>
<text x="62" y="102.1">470uF</text>
<text x="83.6" y="102.1">100nF</text>
<text x="101.3" y="106.9">XT30PW-F20.G.Y</text>
<text x="136.9" y="105.9">1k</text>
<text x="232.2" y="104.6">XT30U-M</text>
<text x="52" y="109.7">RASP</text>
<text x="64.5" y="112.2">SMD1812-500-16V</text>
<text x="183.9" y="109.7">VNH7100BASTR</text>
<text x="26.4" y="117.3">470uF</text>
<text x="77.2" y="118.6">SMAJ5.0CA</text>
<text x="136.9" y="117.3">MMSZ4702T1G</text>
<text x="167.4" y="119.9">100nF</text>
<text x="167.4" y="119.9">100uF</text>
<text x="26.4" y="121.1">100nF</text>
<text x="36" y="122.9" transform="rotate(-90 36 122.9)">SERVO</text>
<text x="40.4" y="137.6">1x3</text>
<text x="229.3" y="136.4">TX</text>
<text x="229" y="138.9">RX</text>
<text x="239.8" y="145.3">1x3</text>
<text x="89.9" y="170.7">470uF</text>
<text x="69.6" y="175.7">100nF</text>
<text x="67.7" y="180.8">BAT</text>
<text x="71" y="183.4">NEO</text>
<text x="72.1" y="189.7">Header-Female-2.54_1x4</text>
</g>
<g font-size="2.3" fill="#a00000">
<text x="296.1" y="187.6">D</text>
<text x="126.7" y="210">3</text>
<text x="176.3" y="210">4</text>
<text x="225.8" y="210">5</text>
<text x="275.3" y="210">6</text>
</g>
<g font-size="1.5" fill="#000080">
<text x="52.1" y="60.1">LED1</text>
<text x="136.9" y="101">R4</text>
</g>
</svg>
